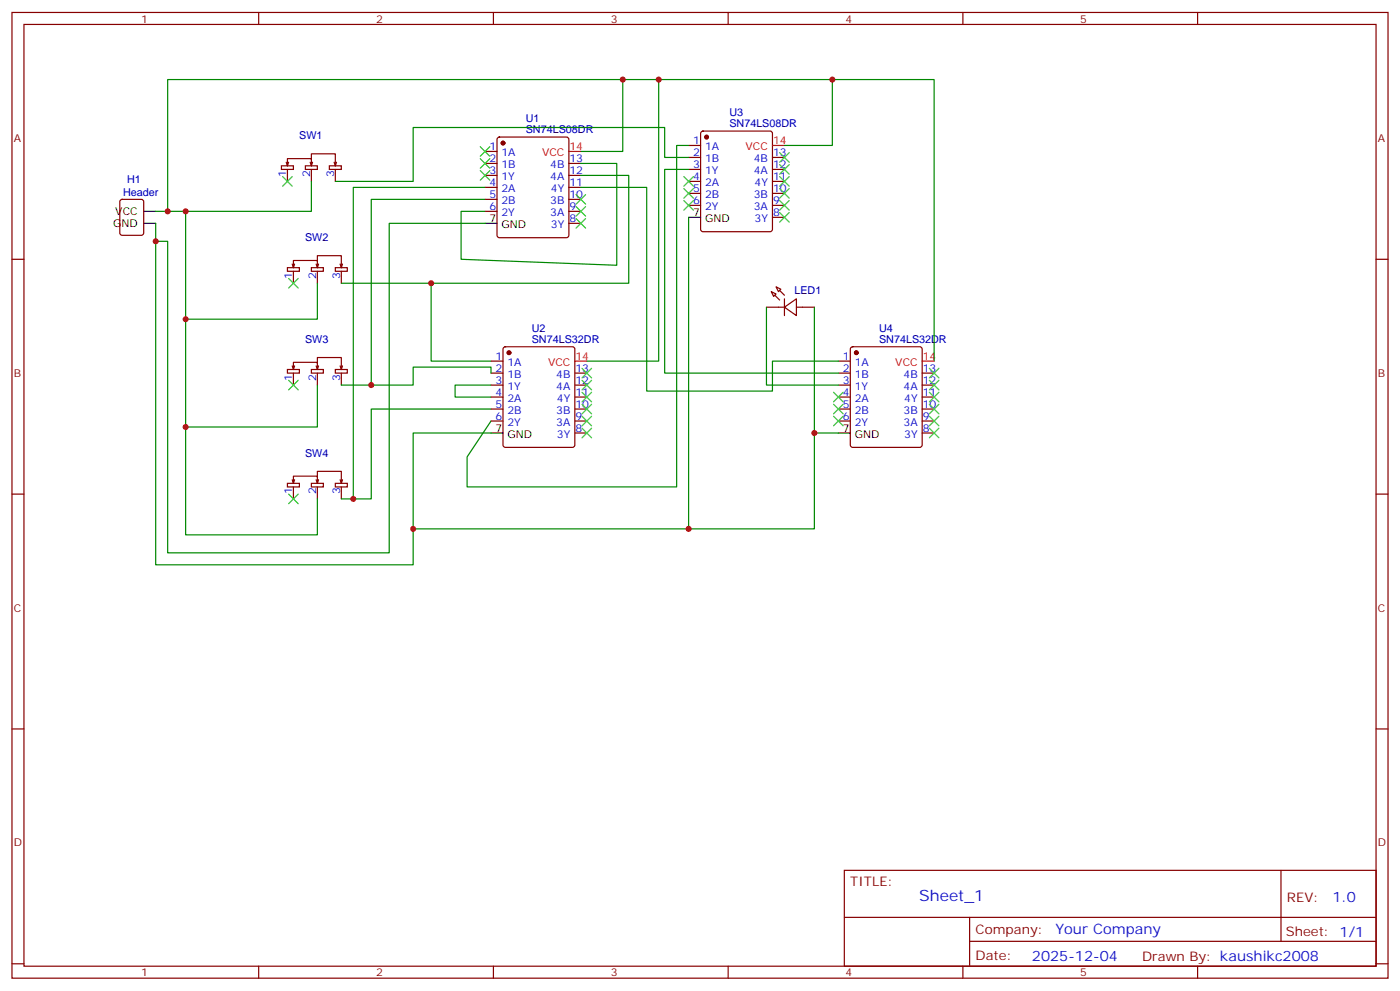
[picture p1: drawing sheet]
<svg xmlns="http://www.w3.org/2000/svg" width="412mm" height="292mm" viewBox="0 0 412 292" stroke-linecap="round" stroke-linejoin="round" font-family="sans-serif">
<g fill="none" stroke="#870000" stroke-width=".35">
<path d="M3.5 3.7h405.4v284.3h-405.4zM7.1 7.2h398.2v277.3h-398.2zM76.2 3.7v3.5M145.3 3.7v3.5M214.5 3.7v3.5M283.6 3.7v3.5M352.8 3.7v3.5M206.6 38.8l.5-.2h19.7l.5 .2 .2 .5v28.2l-.2 .5-.5 .2h-19.7l-.5-.2-.2-.5v-28.2zM35.5 58.9l.5-.2h5.6l.7 .4v9.5l-.4 .6-5.9 .1-.7-.5v-9.4zM82.9 48.8h3.5v1.1h-3.5zM84.3 47.8l.4 1M84.7 48.8v-2.1h7v2.1"/>
<path d="M84.7 49.9v3.5M85 47.8l-.3 1M90 48.8h3.5v1.1h-3.5zM91.4 47.8l.3 1M91.7 47.1v-1.8h7.1v3.5M91.7 49.9v3.5M92.1 47.8l-.4 1M97 48.8h3.5v1.1h-3.5zM98.4 47.8l.4 1M98.8 49.9v3.5M99.1 47.8l-.3 1M142.9 44.6h3.5"/>
<path d="M142.9 48.1h3.5M142.9 51.6h3.5M142.9 55.2h3.5M142.9 58.7h3.5M146.6 40.6l.5-.2h19.8l.5 .2 .2 .5v28.2l-.3 .5-.4 .2h-19.8l-.5-.2-.2-.5v-28.2zM167.6 48.1h3.5M167.6 51.6h3.5M167.6 55.2h3.5M167.6 58.7h3.5M202.8 42.8h3.6M202.8 46.4h3.6M202.8 49.9h3.6"/>
<path d="M202.8 53.4h3.6M202.8 56.9h3.6M227.5 46.4h3.6M227.5 49.9h3.6M227.5 53.4h3.6M227.5 56.9h3.6M3.5 76.3h3.6M84.7 78.8h3.5v1.1h-3.5zM86.1 77.8l.3 1M86.4 78.8v-2.1h7.1v2.1M86.4 79.9v3.5M86.8 77.8l-.4 1"/>
<path d="M91.7 78.8h3.5v1.1h-3.5zM93.1 77.8l.4 1M93.5 77v-1.7h7v3.5M93.5 79.9v3.5M93.8 77.8l-.3 1M98.8 78.8h3.5v1.1h-3.5zM100.2 77.8l.3 1M100.5 79.9v3.5M100.9 77.8l-.4 1M142.9 62.2h3.5M167.6 62.2h3.5M167.6 65.8h3.5"/>
<path d="M202.8 60.5h3.6M227.5 60.5h3.6M227.5 64h3.6M405.3 76.3h3.6M225.8 90.5h5.3M227.2 85.9l1.4 .7-.7 .7zM228.6 84.5l1.4 .7-.7 .7zM231.1 90.5l3.5-2.5v4.9zM231.1 88v4.9M234.6 90.5h5.3M84.7 108.8h3.5v1.1h-3.5zM86.1 107.7l.3 1.1"/>
<path d="M86.4 108.8v-2.1h7.1v2.1M86.4 109.9v3.5M86.8 107.7l-.4 1.1M91.7 108.8h3.5v1.1h-3.5zM93.1 107.7l.4 1.1M93.5 107v-1.7h7v3.5M93.5 109.9v3.5M93.8 107.7l-.3 1.1M98.8 108.8h3.5v1.1h-3.5zM100.2 107.7l.3 1.1M100.5 109.9v3.5M100.9 107.7l-.4 1.1"/>
<path d="M144.6 106.3h3.6M144.6 109.9h3.6M144.6 113.4h3.6M144.6 116.9h3.6M148.4 102.3l.5-.2h19.7l.5 .2 .2 .5v28.2l-.2 .5-.5 .2h-19.7l-.5-.2-.2-.5v-28.2zM169.3 109.9h3.6M169.3 113.4h3.6M169.3 116.9h3.6M246.9 106.3h3.6M246.9 109.9h3.6M246.9 113.4h3.6M246.9 116.9h3.6"/>
<path d="M250.7 102.3l.5-.2h19.7l.5 .2 .2 .5v28.2l-.2 .5-.5 .2h-19.7l-.5-.2-.2-.5v-28.2zM271.6 109.9h3.6M271.6 113.4h3.6M271.6 116.9h3.6M144.6 120.4h3.6M144.6 124h3.6M169.3 120.4h3.6M169.3 124h3.6M169.3 127.5h3.6M246.9 120.4h3.6M246.9 124h3.6M271.6 120.4h3.6"/>
<path d="M271.6 124h3.6M271.6 127.5h3.6M3.5 145.5h3.6M84.7 142.3h3.5v1.1h-3.5zM86.1 141.3l.3 1M86.4 142.3v-2.1h7.1v2.1M86.4 143.4v3.5M86.8 141.3l-.4 1M91.7 142.3h3.5v1.1h-3.5zM93.1 141.3l.4 1M93.5 140.5v-1.7h7v3.5M93.5 143.4v3.5"/>
<path d="M93.8 141.3l-.3 1M98.8 142.3h3.5v1.1h-3.5zM100.2 141.3l.3 1M100.5 143.4v3.5M100.9 141.3l-.4 1M405.3 145.5h3.6M3.5 214.6h3.6M405.3 214.6h3.6M248.7 256.3h156.6v28.2h-156.6zM377.3 256.3v20.9M248.7 270.1h156.5M285.6 277.2h119.6"/>
<path d="M285.6 270.1v14.1M3.5 283.8h3.6M76.2 284.5v3.5M145.3 284.5v3.5M214.5 284.5v3.5M283.6 284.5v3.5M352.8 284.5v3.5M405.3 283.8h3.6"/>
</g>
<g fill="#870000" stroke="#870000" stroke-width=".35">
<path d="M228.2 86.9l1.5 1.4z"/>
<path d="M229.7 85.5l1.4 1.4z"/>
<circle cx="148.2" cy="42.1" r=".53"/>
<circle cx="149.9" cy="103.9" r=".53"/>
<circle cx="208.1" cy="40.4" r=".53"/>
<circle cx="252.2" cy="103.9" r=".53"/>
</g>
<path d="M42.3 65.8h3.6M42.3 62.2h3.6M142.9 65.8h3.5M202.8 64h3.6M144.6 127.5h3.6M246.9 127.5h3.6" fill="none" stroke="#000" stroke-width=".35"/>
<path d="M167.6 44.6h3.5M227.5 42.8h3.6M169.3 106.3h3.6M271.6 106.3h3.6" fill="none" stroke="#f00" stroke-width=".35"/>
<g fill="none" stroke="#3c3" stroke-width=".35">
<path d="M83.3 52l2.8 2.8M86.1 52l-2.8 2.8M141.5 50.2l2.8 2.9M141.5 46.7l2.8 2.8M141.5 43.2l2.8 2.8M144.3 50.2l-2.8 2.9M144.3 46.7l-2.8 2.8M144.3 43.2l-2.8 2.8M169.7 57.3l2.8 2.8M172.5 57.3l-2.8 2.8M201.4 52l2.9 2.8M201.4 55.5l2.9 2.8"/>
<path d="M201.4 59.1l2.9 2.8M204.3 52l-2.9 2.8M204.3 55.5l-2.9 2.8M204.3 59.1l-2.9 2.8M229.7 59.1l2.8 2.8M229.7 55.5l2.8 2.8M229.7 52l2.8 2.8M229.7 48.5l2.8 2.8M229.7 44.9l2.8 2.9M232.5 59.1l-2.8 2.8M232.5 55.5l-2.8 2.8M232.5 52l-2.8 2.8"/>
<path d="M232.5 48.5l-2.8 2.8M232.5 44.9l-2.8 2.9M169.7 60.8l2.8 2.8M169.7 64.3l2.8 2.9M172.5 60.8l-2.8 2.8M172.5 64.3l-2.8 2.9M229.7 62.6l2.8 2.8M232.5 62.6l-2.8 2.8M85 82l2.8 2.8M87.8 82l-2.8 2.8M85 112l2.8 2.8M87.8 112l-2.8 2.8"/>
<path d="M171.4 119l2.9 2.8M171.4 108.4l2.9 2.9M171.4 112l2.9 2.8M171.4 115.5l2.9 2.8M174.3 119l-2.9 2.8M174.3 108.4l-2.9 2.9M174.3 112l-2.9 2.8M174.3 115.5l-2.9 2.8M245.5 115.5l2.9 2.8M245.5 119l2.9 2.8M248.4 115.5l-2.9 2.8M248.4 119l-2.9 2.8"/>
<path d="M273.8 119l2.8 2.8M273.8 115.5l2.8 2.8M273.8 112l2.8 2.8M273.8 108.4l2.8 2.9M276.6 119l-2.8 2.8M276.6 115.5l-2.8 2.8M276.6 112l-2.8 2.8M276.6 108.4l-2.8 2.9M171.4 122.6l2.9 2.8M171.4 126.1l2.9 2.8M174.3 122.6l-2.9 2.8M174.3 126.1l-2.9 2.8"/>
<path d="M245.5 122.6l2.9 2.8M248.4 122.6l-2.9 2.8M273.8 126.1l2.8 2.8M273.8 122.6l2.8 2.8M276.6 126.1l-2.8 2.8M276.6 122.6l-2.8 2.8M85 145.5l2.8 2.8M87.8 145.5l-2.8 2.8"/>
</g>
<g fill="none" stroke="#008700" stroke-width=".35">
<path d="M183.4 23.4h10.6v82.9h-21.1M194 23.4h51.2v19.4h-14.1M245.2 23.4h30v82.9M91.7 53.4v8.8h-45.8M142.9 58.7h-33.5v54.7M142.9 55.2h-38.8v91.7M171.1 44.6h12.3v-21.2h-134v38.8M171.1 51.6h14.1v31.8h-58.2M171.1 48.1h10.6v30l-45.9-1.8v-14.1h7.1M171.1 55.2h19.4v59.9h37v-8.8h19.4M202.8 42.8h-3.5v100.6h-61.7v-8.9l7-10.5M202.8 46.4h-7v-8.9h-74.1v15.9h-22.9"/>
<path d="M202.8 49.9h-7v60h51.1M45.9 65.8v100.5h75.8v-38.8h22.9M54.7 62.2v31.8h38.8v-10.6M142.9 65.8h-28.2v97h-65.3v-91.8h-3.5M202.8 64v91.7M54.7 94v31.7h38.8v-12.3M100.5 83.4h26.5v22.9h17.6M225.8 90.5v22.9h21.1M239.9 90.5v65.2h-118.2M144.6 113.4h-10.5v3.5h10.5M144.6 109.9v-1.8h-22.9v5.3h-21.2M54.7 125.7v31.8h38.8v-10.6"/>
<path d="M144.6 120.4h-35.2v26.5h-8.9M239.9 127.5h7"/>
</g>
<g fill="#c00">
<circle cx="54.7" cy="62.2" r=".88"/>
<circle cx="54.7" cy="94" r=".88"/>
<circle cx="54.7" cy="125.7" r=".88"/>
<circle cx="45.9" cy="71" r=".88"/>
<circle cx="49.4" cy="62.2" r=".88"/>
<circle cx="183.4" cy="23.4" r=".88"/>
<circle cx="127" cy="83.4" r=".88"/>
<circle cx="121.7" cy="155.7" r=".88"/>
<circle cx="202.8" cy="155.7" r=".88"/>
<circle cx="194" cy="23.4" r=".88"/>
<circle cx="109.4" cy="113.4" r=".88"/>
<circle cx="104.1" cy="146.9" r=".88"/>
<circle cx="239.9" cy="127.5" r=".88"/>
<circle cx="245.2" cy="23.4" r=".88"/>
</g>
<text font-size="4.6" fill="#00f" x="270.8" y="265.3">Sheet_1</text>
<g font-size="4.2" fill="#00f">
<text x="392.5" y="265.5">1.0</text>
<text x="310.9" y="275.1">Your Company</text>
<text x="304" y="282.9">2025-12-04</text>
</g>
<g font-size="3.9" fill="#800">
<text x="250.5" y="260.8">TITLE:</text>
<text x="379.1" y="265.5">REV:</text>
<text x="287.4" y="275">Company:</text>
<text x="378.7" y="275.7">Sheet: 1/1</text>
<text x="287.4" y="282.7">Date:</text>
<text x="336.4" y="282.8">Draw</text>
<text x="346.6" y="282.8">n By: kaushikc2008</text>
</g>
<g font-size="3.2" fill="#800">
<text x="41.6" y="6.7">1</text>
<text x="110.8" y="6.7">2</text>
<text x="179.9" y="6.7">3</text>
<text x="249.1" y="6.7">4</text>
<text x="318.2" y="6.7">5</text>
<text x="4.1" y="41.8">A</text>
<text x="405.9" y="41.8">A</text>
<text x="4.1" y="110.9">B</text>
<text x="405.9" y="110.9">B</text>
<text x="4.1" y="180.1">C</text>
<text x="405.9" y="180.1">C</text>
<text x="4.1" y="249.2">D</text>
<text x="405.9" y="249.2">D</text>
<text x="41.6" y="287.5">1</text>
<text x="110.8" y="287.5">2</text>
<text x="179.9" y="287.5">3</text>
<text x="249.1" y="287.5">4</text>
<text x="318.2" y="287.5">5</text>
</g>
<g font-size="3.2" fill="#000080">
<text x="214.9" y="34.3">U3</text>
<text x="88.2" y="41">SW1</text>
<text x="154.9" y="39.3">SN74LS08DR</text>
<text x="154.9" y="36">U1</text>
<text x="214.9" y="37.5">SN74LS08DR</text>
<text x="37.4" y="54">H1</text>
<text x="36.2" y="57.6">Header</text>
<text x="89.9" y="71">SW2</text>
<text x="234" y="86.4">LED1</text>
<text x="89.9" y="101">SW3</text>
<text x="156.6" y="101">SN74LS32DR</text>
<text x="156.6" y="97.8">U2</text>
<text x="258.9" y="101">SN74LS32DR</text>
<text x="258.9" y="97.8">U4</text>
<text x="89.9" y="134.5">SW4</text>
</g>
<g font-size="3.2" fill="#00f">
<text x="144.2" y="44.2">1</text>
<text x="144.2" y="47.8">2</text>
<text x="147.7" y="46">1A</text>
<text x="167.7" y="47.8">13</text>
<text x="204.2" y="42.5">1</text>
<text x="204.2" y="46">2</text>
<text x="207.7" y="44.2">1A</text>
<text x="207.7" y="47.8">1B</text>
<text x="222" y="47.8">4B</text>
<text x="227.7" y="46">13</text>
<text x="84.3" y="52.1" transform="rotate(-90 84.3 52.1)">1</text>
<text x="91.4" y="52.1" transform="rotate(-90 91.4 52.1)">2</text>
<text x="98.4" y="52.1" transform="rotate(-90 98.4 52.1)">3</text>
<text x="144.2" y="51.3">3</text>
<text x="147.7" y="49.5">1B</text>
<text x="147.7" y="53.1">1Y</text>
<text x="162.1" y="49.5">4B</text>
<text x="162.1" y="53.1">4A</text>
<text x="167.7" y="51.3">12</text>
<text x="204.2" y="49.5">3</text>
<text x="204.2" y="53.1">4</text>
<text x="207.7" y="51.3">1Y</text>
<text x="222.1" y="51.3">4A</text>
<text x="227.7" y="53.1">11</text>
<text x="227.7" y="49.5">12</text>
<text x="144.2" y="54.8">4</text>
<text x="144.2" y="58.3">5</text>
<text x="147.7" y="56.6">2A</text>
<text x="162.3" y="56.6">4Y</text>
<text x="167.7" y="58.3">10</text>
<text x="167.7" y="54.8">11</text>
<text x="204.2" y="56.6">5</text>
<text x="207.7" y="54.8">2A</text>
<text x="207.7" y="58.3">2B</text>
<text x="222" y="58.3">3B</text>
<text x="222.3" y="54.8">4Y</text>
<text x="227.7" y="56.6">10</text>
<text x="144.2" y="61.9">6</text>
<text x="147.7" y="60.1">2B</text>
<text x="147.7" y="63.6">2Y</text>
<text x="162.1" y="60.1">3B</text>
<text x="162.1" y="63.6">3A</text>
<text x="167.7" y="65.4">8</text>
<text x="167.7" y="61.9">9</text>
<text x="204.2" y="60.1">6</text>
<text x="207.7" y="61.9">2Y</text>
<text x="222.1" y="61.9">3A</text>
<text x="222.3" y="65.4">3Y</text>
<text x="227.7" y="63.6">8</text>
<text x="227.7" y="60.1">9</text>
<text x="162.3" y="67.2">3Y</text>
<text x="86.1" y="82.1" transform="rotate(-90 86.1 82.1)">1</text>
<text x="93.1" y="82.1" transform="rotate(-90 93.1 82.1)">2</text>
<text x="100.2" y="82.1" transform="rotate(-90 100.2 82.1)">3</text>
<text x="146" y="106">1</text>
<text x="149.5" y="107.7">1A</text>
<text x="248.3" y="106">1</text>
<text x="251.8" y="107.7">1A</text>
<text x="86.1" y="112" transform="rotate(-90 86.1 112)">1</text>
<text x="93.1" y="112" transform="rotate(-90 93.1 112)">2</text>
<text x="100.2" y="112" transform="rotate(-90 100.2 112)">3</text>
<text x="146" y="109.5">2</text>
<text x="146" y="113">3</text>
<text x="149.5" y="111.3">1B</text>
<text x="163.8" y="111.3">4B</text>
<text x="169.5" y="113">12</text>
<text x="169.5" y="109.5">13</text>
<text x="248.3" y="109.5">2</text>
<text x="248.3" y="113">3</text>
<text x="251.8" y="111.3">1B</text>
<text x="266.1" y="111.3">4B</text>
<text x="271.8" y="113">12</text>
<text x="271.8" y="109.5">13</text>
<text x="146" y="116.6">4</text>
<text x="149.5" y="114.8">1Y</text>
<text x="149.5" y="118.3">2A</text>
<text x="163.8" y="114.8">4A</text>
<text x="164.1" y="118.3">4Y</text>
<text x="169.5" y="116.6">11</text>
<text x="248.3" y="116.6">4</text>
<text x="251.8" y="114.8">1Y</text>
<text x="251.8" y="118.3">2A</text>
<text x="266.1" y="114.8">4A</text>
<text x="266.4" y="118.3">4Y</text>
<text x="271.8" y="116.6">11</text>
<text x="146" y="120.1">5</text>
<text x="146" y="123.6">6</text>
<text x="149.5" y="121.8">2B</text>
<text x="149.5" y="125.4">2Y</text>
<text x="163.8" y="121.8">3B</text>
<text x="163.8" y="125.4">3A</text>
<text x="169.5" y="123.6">9</text>
<text x="169.5" y="120.1">10</text>
<text x="248.3" y="120.1">5</text>
<text x="248.3" y="123.6">6</text>
<text x="251.8" y="121.8">2B</text>
<text x="251.8" y="125.4">2Y</text>
<text x="266.1" y="121.8">3B</text>
<text x="266.1" y="125.4">3A</text>
<text x="271.8" y="123.6">9</text>
<text x="271.8" y="120.1">10</text>
<text x="164.1" y="128.9">3Y</text>
<text x="169.5" y="127.1">8</text>
<text x="266.4" y="128.9">3Y</text>
<text x="271.8" y="127.1">8</text>
<text x="86.1" y="145.6" transform="rotate(-90 86.1 145.6)">1</text>
<text x="93.1" y="145.6" transform="rotate(-90 93.1 145.6)">2</text>
<text x="100.2" y="145.6" transform="rotate(-90 100.2 145.6)">3</text>
</g>
<g font-size="3.2" fill="#f00">
<text x="159.7" y="46">VCC</text>
<text x="167.7" y="44.2">14</text>
<text x="219.6" y="44.2">VCC</text>
<text x="227.7" y="42.5">14</text>
<text x="161.4" y="107.7">VCC</text>
<text x="169.5" y="106">14</text>
<text x="263.7" y="107.7">VCC</text>
<text x="271.8" y="106">14</text>
</g>
<g font-size="3.2">
<text x="34" y="63.3">VCC</text>
<text x="144.2" y="65.4">7</text>
<text x="204.2" y="63.6">7</text>
<text x="207.7" y="65.4">GND</text>
<text x="33.3" y="66.8">GND</text>
<text x="147.7" y="67.2">GND</text>
<text x="146" y="127.1">7</text>
<text x="149.5" y="128.9">GND</text>
<text x="248.3" y="127.1">7</text>
<text x="251.8" y="128.9">GND</text>
</g>
</svg>
